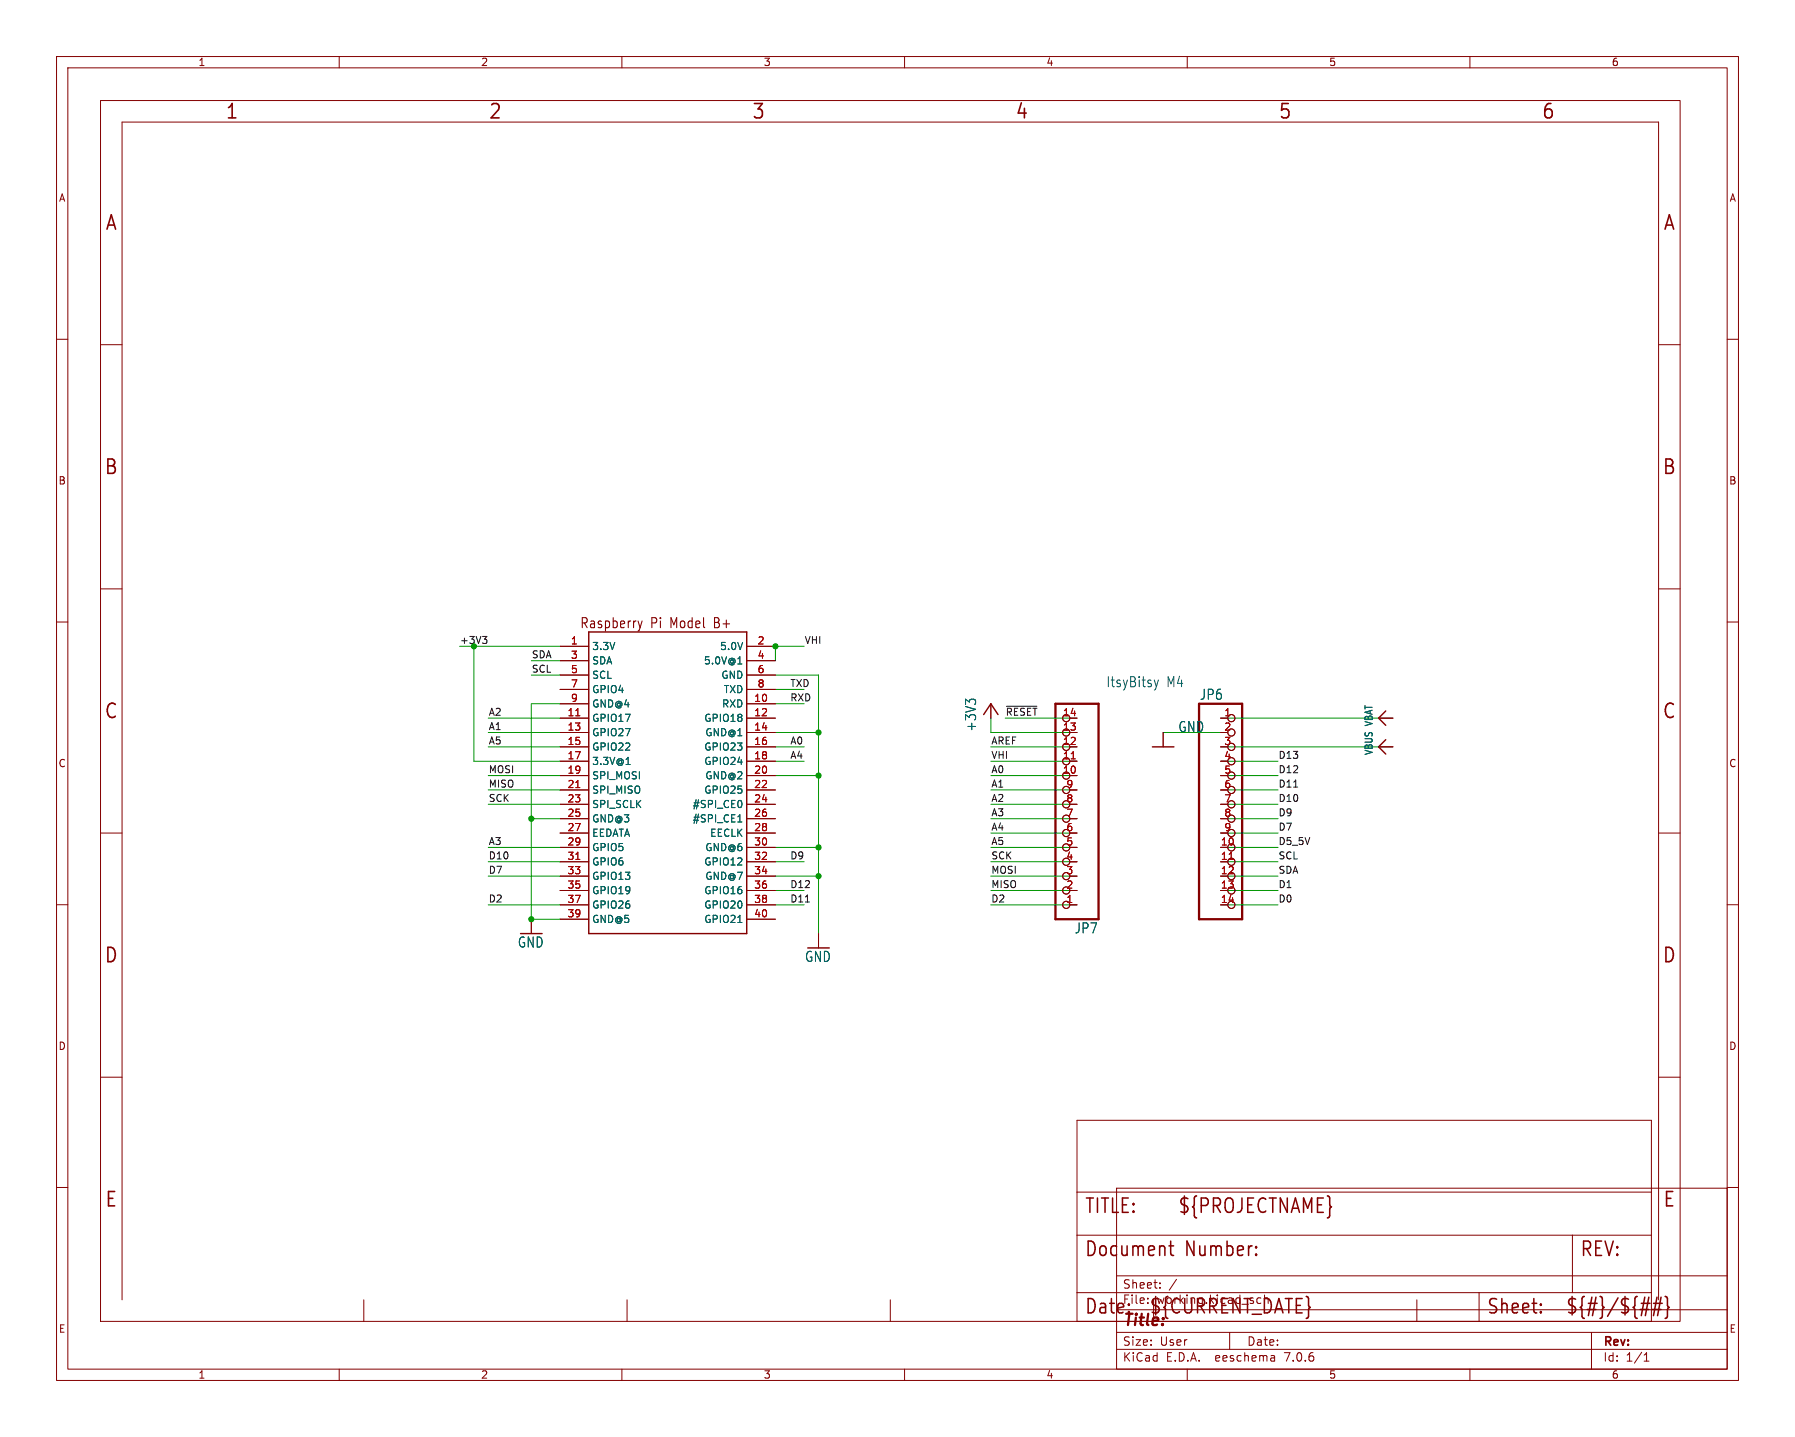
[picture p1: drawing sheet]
<svg xmlns="http://www.w3.org/2000/svg" width="317mm" height="254mm" viewBox="0 0 317 254" stroke-linecap="round" stroke-linejoin="round" font-family="sans-serif">
<g fill="none" stroke="#840000" stroke-width=".18">
<path d="M10 10h297.5v234.1h-297.5zM12 12h293.5v230.1h-293.5zM17.8 17.8h279.4v215.9h-279.4zM60 10v2M110 10v2M160 10v2M210 10v2M260 10v2M10 60h2M305.5 60h2M17.8 61h3.8M293.4 61h3.8"/>
<path d="M10 110h2M17.8 104.1h3.8M99.1 114.3h5M99.1 116.8h5M99.1 119.4h5M132.1 114.3h5.1M132.1 116.8h5.1M132.1 119.4h5.1M293.4 104.1h3.8M305.5 110h2M99.1 132.1h5M99.1 124.5h5"/>
<path d="M99.1 127h5M99.1 129.5h5M99.1 134.6h5M99.1 137.2h5M99.1 139.7h5M99.1 121.9h5M132.1 132.1h5.1M132.1 124.5h5.1M132.1 127h5.1M132.1 129.5h5.1M132.1 134.6h5.1M132.1 137.2h5.1"/>
<path d="M132.1 139.7h5.1M132.1 121.9h5.1M175.3 124.5v2.5M189.2 132.1h1.3M189.2 127h1.3M189.2 129.5h1.3M189.2 134.6h1.3M189.2 137.2h1.3M189.2 139.7h1.3M205.7 129.5v2.6M215.9 132.1h1.3M215.9 127h1.3"/>
<path d="M215.9 137.2h1.3M215.9 139.7h1.3M243.8 132.1h2.6M243.8 127h2.6M10 160h2M17.8 147.3h3.8M99.1 142.2h5M99.1 144.8h5M99.1 147.3h5M99.1 149.9h5M99.1 152.4h5M99.1 154.9h5"/>
<path d="M99.1 157.5h5M132.1 142.2h5.1M132.1 144.8h5.1M132.1 147.3h5.1M132.1 149.9h5.1M132.1 152.4h5.1M132.1 154.9h5.1M132.1 157.5h5.1M189.2 142.2h1.3M189.2 144.8h1.3M189.2 147.3h1.3M189.2 149.9h1.3"/>
<path d="M189.2 152.4h1.3M189.2 154.9h1.3M189.2 157.5h1.3M215.9 142.2h1.3M215.9 144.8h1.3M215.9 147.3h1.3M293.4 147.3h3.8M305.5 160h2M94 162.6v2.5M99.1 160h5M99.1 162.6h5M132.1 160h5.1"/>
<path d="M132.1 162.6h5.1M144.8 165.1v2.5M189.2 160h1.3M17.8 190.5h3.8M190.5 198.1h101.6v35.6h-101.6zM293.4 190.5h3.8M10 210h2M190.5 210.8h101.6M190.5 218.4h101.6M197.5 210.1h108v32h-108zM278.1 218.4v10.2M305.5 210h2"/>
<path d="M21.6 229.9v-208.3h271.8v208.3M64.3 229.9v3.8M110.9 229.9v3.8M157.5 229.9v3.8M190.5 228.6h101.6M197.5 238.6h108M197.5 235.6h108M197.5 231.6h108M197.5 225.6h108M205.2 227.7v.1M205.2 226.9v.1M208.1 226.2l-1.3 2"/>
<path d="M217.5 235.6v3M225.4 239.8l.1 .9M250.6 229.9v3.8M261.6 228.6v5.1M281.5 235.6v6.5M290.8 239.6l.4-.4v1.5M60 242.1v2M110 242.1v2M160 242.1v2M210 242.1v2M225.5 240.6l-.2 .1M225.5 240.1h-.2"/>
<path d="M260 242.1v2M290.8 240.7h.9"/>
<circle cx="188.6" cy="127" r=".63"/>
<circle cx="188.6" cy="137.2" r=".63"/>
<circle cx="188.6" cy="132.1" r=".63"/>
<circle cx="188.6" cy="134.6" r=".63"/>
<circle cx="188.6" cy="139.7" r=".63"/>
<circle cx="188.6" cy="129.5" r=".63"/>
<circle cx="217.8" cy="134.6" r=".63"/>
<circle cx="217.8" cy="129.5" r=".63"/>
<circle cx="217.8" cy="137.2" r=".63"/>
<circle cx="217.8" cy="139.7" r=".63"/>
<circle cx="217.8" cy="127" r=".63"/>
<circle cx="217.8" cy="132.1" r=".63"/>
<circle cx="188.6" cy="154.9" r=".63"/>
<circle cx="188.6" cy="142.2" r=".63"/>
<circle cx="188.6" cy="157.5" r=".63"/>
<circle cx="188.6" cy="149.9" r=".63"/>
<circle cx="188.6" cy="152.4" r=".63"/>
<circle cx="188.6" cy="147.3" r=".63"/>
<circle cx="188.6" cy="144.8" r=".63"/>
<circle cx="217.8" cy="142.2" r=".63"/>
<circle cx="217.8" cy="149.9" r=".63"/>
<circle cx="217.8" cy="157.5" r=".63"/>
<circle cx="217.8" cy="144.8" r=".63"/>
<circle cx="217.8" cy="147.3" r=".63"/>
<circle cx="217.8" cy="154.9" r=".63"/>
<circle cx="217.8" cy="152.4" r=".63"/>
<circle cx="188.6" cy="160" r=".63"/>
<circle cx="217.8" cy="160" r=".63"/>
</g>
<path d="M104.1 111.8h28v53.3h-28zM174 126.4l1.3-1.9 1.2 1.9M203.8 132.1h3.8M245.1 130.8l-1.3 1.3 1.3 1.2M245.1 125.7l-1.3 1.3 1.3 1.3" fill="none" stroke="#840000" stroke-width=".25"/>
<path d="M112.9 109.8l.3 1.2M113.2 111l-.2 .5M113.6 109.8l-.4 1.2" fill="none" stroke="#840000" stroke-width=".19"/>
<path d="M101.8 126.6h.8M101.8 139.3h.8M189.5 134.2h.7M101.8 152h.8M217.4 152h.7" fill="none" stroke="#a90000" stroke-width=".18"/>
<path d="M130.5 117.4h.7M110.7 135.2h.8M171.5 124.2l-.7-.5v.9M171.6 123.7h.8M130.5 145.4h.7M131.2 141.8v.8M130.5 163.1h.7" fill="none" stroke="#006464" stroke-width=".18"/>
<path d="M186.7 124.5h7.6v38.1h-7.6zM212.1 124.5h7.6v38.1h-7.6z" fill="none" stroke="#840000" stroke-width=".41"/>
<g fill="none" stroke="#840000" stroke-width=".27">
<path d="M207.1 219.5v2.2l.1 .2 .4 .1M206.8 220.3h.8M222.2 221.8l.1 .1-.1 .1M222.2 221.8l-.1 .1 .1 .1M222.2 220.4v.3M222.2 221.8v.2M222.2 220.4l.1 .2-.1 .1M222.2 220.4l-.1 .2 .1 .1M272.5 231.9l.1 .2-.1 .1M272.5 230.6l.1 .1-.1 .2M290.1 231.6h1.5M290.3 230.5h1.6"/>
<path d="M291.6 229.4l-.6 3.3M292.3 231.6h1.5M292.5 230.5h1.5M293.1 229.4l-.6 3.3M293.8 229.4l-.6 3.3M294.5 229.3l.3 .1 .1 .2v1.3l.3 .3-.3 .4v1.2l-.1 .2-.3 .1"/>
</g>
<path d="M85.4 112.6h.7l-.4 .4M85.9 113l.2 .3v.3l-.2 .2M178 124.9h5.4M228.8 139.2h.7M142.5 159.5h.7" fill="none" stroke="#0f0f0f" stroke-width=".18"/>
<path d="M204.2 120.3l.3 1.1M204.5 121.4l-.1 .5-.2 .1M204.9 120.3l-.4 1.1" fill="none" stroke="#0000c2" stroke-width=".18"/>
<g fill="none" stroke="#009600" stroke-width=".18">
<path d="M94 119.4h5.1M94 116.8h5.1M99.1 114.3h-15.3v20.3h15.3M137.2 119.4h7.6v45.7M142.2 114.3h-5v2.5M86.4 132.1h12.7M86.4 139.7h12.7M86.4 127h12.7M86.4 137.2h12.7M86.4 129.5h12.7M99.1 124.5h-5.1v38.1h5.1M137.2 134.6h5"/>
<path d="M137.2 132.1h5M137.2 137.2h7.6M137.2 129.5h7.6M137.2 121.9h5M137.2 124.5h5M175.3 134.6h15.2M175.3 132.1h15.2M175.3 139.7h15.2M175.3 137.2h15.2M175.3 127v2.5h15.2M177.8 127h12.7M205.7 129.5h10.2"/>
<path d="M215.9 134.6h10.2M215.9 132.1h30.5M215.9 139.7h10.2M215.9 127h30.5M215.9 137.2h10.2M86.4 154.9h12.7M86.4 152.4h12.7M86.4 149.9h12.7M86.4 142.2h12.7M94 144.8h5.1M137.2 154.9h7.6M137.2 152.4h5"/>
<path d="M137.2 157.5h5M137.2 149.9h7.6M175.3 154.9h15.2M175.3 152.4h15.2M175.3 157.5h15.2M175.3 149.9h15.2M175.3 147.3h15.2M175.3 142.2h15.2M175.3 144.8h15.2M215.9 154.9h10.2M215.9 152.4h10.2M215.9 157.5h10.2"/>
<path d="M215.9 149.9h10.2M215.9 147.3h10.2M215.9 142.2h10.2M215.9 144.8h10.2M86.4 160h12.7M137.2 160h5M175.3 160h15.2M215.9 160h10.2"/>
</g>
<g fill="#009600" stroke="#009600" stroke-width=".18">
<circle cx="94" cy="162.6" r=".46"/>
<circle cx="83.8" cy="114.3" r=".46"/>
<circle cx="94" cy="144.8" r=".46"/>
<circle cx="137.2" cy="114.3" r=".46"/>
<circle cx="144.8" cy="137.2" r=".46"/>
<circle cx="144.8" cy="149.9" r=".46"/>
<circle cx="144.8" cy="129.5" r=".46"/>
<circle cx="144.8" cy="154.9" r=".46"/>
</g>
<g font-size="3.5" fill="#840000">
<text x="39.8" y="21.4">1</text>
<text x="86.3" y="21.4">2</text>
<text x="132.9" y="21.4">3</text>
<text x="179.5" y="21.4">4</text>
<text x="226" y="21.4">5</text>
<text x="272.6" y="21.4">6</text>
<text x="18.5" y="41.1">A</text>
<text x="294.1" y="41.1">A</text>
<text x="18.3" y="84.2">B</text>
<text x="293.9" y="84.2">B</text>
<text x="18.3" y="127.4">C</text>
<text x="293.9" y="127.4">C</text>
<text x="18.3" y="170.6">D</text>
<text x="293.9" y="170.6">D</text>
<text x="18.5" y="213.8">E</text>
<text x="191.8" y="214.9">TITLE:</text>
<text x="208.3" y="214.9">${PROJECTNAME}</text>
<text x="294" y="213.8">E</text>
<text x="191.8" y="222.5">Document</text>
<text x="209.6" y="222.5">Number:</text>
<text x="279.4" y="222.5">REV:</text>
<text x="191.8" y="232.7">Date:</text>
<text x="203.2" y="232.7">${CURRENT_DATE}</text>
<text x="262.9" y="232.7">Sheet:</text>
<text x="276.9" y="232.7">${#}/${##}</text>
</g>
<text font-size="2.8" fill="#840000" x="198.5" y="235">Title:</text>
<g font-size="2.5" fill="#840000">
<text x="102.5" y="111.4">Raspberry</text>
<text x="115.1" y="111.4">Pi</text>
<text x="118.7" y="111.4">Model</text>
<text x="126.7" y="111.4">B+</text>
</g>
<g font-size="2.5" fill="#0000c2">
<text x="195.6" y="121.7">ItsyBitsy</text>
<text x="206.3" y="121.7">M4</text>
</g>
<g font-size="2.5" fill="#006464">
<text x="212.1" y="124">JP6</text>
<text x="172.9" y="129.5" transform="rotate(-90 172.9 129.5)">+3V3</text>
<text x="208.3" y="129.7">GND</text>
<text x="91.5" y="167.8">GND</text>
<text x="190" y="165.3">JP7</text>
<text x="142.3" y="170.3">GND</text>
</g>
<g font-size="2.1" fill="#840000">
<text x="198.5" y="230.8">File:</text>
<text x="198.5" y="228.1">Sheet:</text>
<text x="204.6" y="230.8">working.kicad_sch</text>
<text x="198.5" y="238.2">Size:</text>
<text x="205.2" y="238.2">User</text>
<text x="220.5" y="238.2">Date:</text>
<text x="283.5" y="238.4">Rev:</text>
<text x="198.5" y="241">KiCad</text>
<text x="206.2" y="241">E.D.A.</text>
<text x="215.1" y="241">eeschema</text>
<text x="227.5" y="241">7.0.6</text>
<text x="283.5" y="241">Id:</text>
<text x="287.6" y="241">1/1</text>
</g>
<g font-size="1.8" fill="#840000">
<text x="35" y="11.9">1</text>
<text x="85" y="11.9">2</text>
<text x="135" y="11.9">3</text>
<text x="185" y="11.9">4</text>
<text x="235" y="11.9">5</text>
<text x="285" y="11.9">6</text>
<text x="10.3" y="35.9">A</text>
<text x="305.8" y="35.9">A</text>
<text x="10.3" y="85.9">B</text>
<text x="305.8" y="85.9">B</text>
<text x="10.3" y="135.9">C</text>
<text x="305.8" y="135.9">C</text>
<text x="10.3" y="185.9">D</text>
<text x="305.8" y="185.9">D</text>
<text x="10.3" y="235.9">E</text>
<text x="305.8" y="235.9">E</text>
<text x="35" y="244">1</text>
<text x="85" y="244">2</text>
<text x="135" y="244">3</text>
<text x="185" y="244">4</text>
<text x="235" y="244">5</text>
<text x="285" y="244">6</text>
</g>
<g font-size="1.8" fill="#a90000">
<text x="100.9" y="114">1</text>
<text x="100.9" y="116.6">3</text>
<text x="100.9" y="119.1">5</text>
<text x="133.9" y="114">2</text>
<text x="133.9" y="116.6">4</text>
<text x="133.9" y="119.1">6</text>
<text x="100.9" y="121.7">7</text>
<text x="100.9" y="124.2">9</text>
<text x="133.3" y="124.2">10</text>
<text x="133.9" y="121.7">8</text>
<text x="100.3" y="126.7">11</text>
<text x="100.3" y="129.3">13</text>
<text x="100.3" y="131.8">15</text>
<text x="133.3" y="126.7">12</text>
<text x="133.3" y="129.3">14</text>
<text x="133.3" y="131.8">16</text>
<text x="187.9" y="131.8">12</text>
<text x="187.9" y="129.3">13</text>
<text x="187.9" y="126.7">14</text>
<text x="216.5" y="126.7">1</text>
<text x="216.5" y="129.3">2</text>
<text x="216.5" y="131.8">3</text>
<text x="100.3" y="134.4">17</text>
<text x="100.3" y="136.9">19</text>
<text x="133.3" y="134.4">18</text>
<text x="133.3" y="136.9">20</text>
<text x="187.9" y="136.9">10</text>
<text x="187.9" y="134.4">11</text>
<text x="216.5" y="134.4">4</text>
<text x="216.5" y="136.9">5</text>
<text x="100.3" y="139.4">21</text>
<text x="100.3" y="142">23</text>
<text x="133.3" y="139.4">22</text>
<text x="133.3" y="142">24</text>
<text x="188.5" y="142">8</text>
<text x="188.5" y="139.4">9</text>
<text x="216.5" y="139.4">6</text>
<text x="216.5" y="142">7</text>
<text x="100.3" y="144.5">25</text>
<text x="100.3" y="147.1">27</text>
<text x="100.3" y="149.6">29</text>
<text x="133.3" y="144.5">26</text>
<text x="133.3" y="147.1">28</text>
<text x="133.3" y="149.6">30</text>
<text x="188.5" y="149.6">5</text>
<text x="188.5" y="147.1">6</text>
<text x="188.5" y="144.5">7</text>
<text x="215.9" y="149.6">10</text>
<text x="216.5" y="144.5">8</text>
<text x="216.5" y="147.1">9</text>
<text x="100.3" y="152.1">31</text>
<text x="100.3" y="154.7">33</text>
<text x="133.3" y="152.1">32</text>
<text x="133.3" y="154.7">34</text>
<text x="188.5" y="154.7">3</text>
<text x="188.5" y="152.1">4</text>
<text x="215.9" y="152.1">11</text>
<text x="215.9" y="154.7">12</text>
<text x="100.3" y="157.2">35</text>
<text x="100.3" y="159.8">37</text>
<text x="133.3" y="157.2">36</text>
<text x="133.3" y="159.8">38</text>
<text x="188.5" y="159.8">1</text>
<text x="188.5" y="157.2">2</text>
<text x="215.9" y="157.2">13</text>
<text x="215.9" y="159.8">14</text>
<text x="100.3" y="162.3">39</text>
<text x="133.3" y="162.3">40</text>
</g>
<g font-size="1.8" fill="#006464">
<text x="104.6" y="115.2">3.3V</text>
<text x="104.6" y="117.7">SDA</text>
<text x="124.4" y="117.7">5.0V@1</text>
<text x="127.3" y="115.2">5.0V</text>
<text x="104.6" y="120.2">SCL</text>
<text x="104.6" y="122.8">GPIO4</text>
<text x="104.6" y="125.3">GND@4</text>
<text x="127.5" y="120.2">GND</text>
<text x="127.6" y="125.3">RXD</text>
<text x="127.9" y="122.8">TXD</text>
<text x="104.6" y="127.9">GPIO17</text>
<text x="104.6" y="130.4">GPIO27</text>
<text x="124.5" y="127.9">GPIO18</text>
<text x="124.7" y="130.4">GND@1</text>
<text x="104.6" y="132.9">GPIO22</text>
<text x="104.6" y="135.5">3.3V@1</text>
<text x="124.5" y="132.9">GPIO23</text>
<text x="124.5" y="135.5">GPIO24</text>
<text x="243" y="133.6" transform="rotate(-90 243 133.6)">VBUS VBAT</text>
<text x="104.6" y="138">SPI_MOSI</text>
<text x="104.6" y="140.6">SPI_MISO</text>
<text x="104.6" y="143.1">SPI_SCLK</text>
<text x="122.4" y="143.1">#SPI_CE0</text>
<text x="124.5" y="140.6">GPIO25</text>
<text x="124.7" y="138">GND@2</text>
<text x="104.6" y="145.6">GND@3</text>
<text x="104.6" y="148.2">EEDATA</text>
<text x="122.4" y="145.6">#SPI_CE1</text>
<text x="125.5" y="148.2">EECLK</text>
<text x="104.6" y="150.7">GPIO5</text>
<text x="104.6" y="153.3">GPIO6</text>
<text x="104.6" y="155.8">GPIO13</text>
<text x="124.5" y="153.3">GPIO12</text>
<text x="124.7" y="150.7">GND@6</text>
<text x="124.7" y="155.8">GND@7</text>
<text x="104.6" y="158.3">GPIO19</text>
<text x="104.6" y="160.9">GPIO26</text>
<text x="124.5" y="158.3">GPIO16</text>
<text x="124.5" y="160.9">GPIO20</text>
<text x="104.6" y="163.4">GND@5</text>
<text x="124.5" y="163.4">GPIO21</text>
</g>
<text font-size="1.7" fill="#009600" x="81.3" y="114">+3V3</text>
<g font-size="1.7" fill="#0f0f0f">
<text x="142.2" y="114">VHI</text>
<text x="94" y="116.5">SDA</text>
<text x="94" y="119">SCL</text>
<text x="139.7" y="124.1">RXD</text>
<text x="139.7" y="121.6">TXD</text>
<text x="86.4" y="129.2">A1</text>
<text x="86.4" y="131.7">A5</text>
<text x="86.4" y="126.7">A2</text>
<text x="139.7" y="131.7">A0</text>
<text x="175.3" y="131.7">AREF</text>
<text x="177.8" y="126.7">~{RESET}</text>
<text x="86.4" y="136.8">MOSI</text>
<text x="139.7" y="134.3">A4</text>
<text x="175.3" y="136.8">A0</text>
<text x="175.3" y="134.3">VHI</text>
<text x="226.1" y="134.3">D13</text>
<text x="226.1" y="136.8">D12</text>
<text x="86.4" y="141.9">SCK</text>
<text x="86.4" y="139.4">MISO</text>
<text x="175.3" y="141.9">A2</text>
<text x="175.3" y="139.4">A1</text>
<text x="226.1" y="141.9">D10</text>
<text x="226.1" y="139.4">D11</text>
<text x="86.4" y="149.5">A3</text>
<text x="175.3" y="144.4">A3</text>
<text x="175.3" y="147">A4</text>
<text x="175.3" y="149.5">A5</text>
<text x="226.1" y="147">D7</text>
<text x="226.1" y="149.5">D5_5V</text>
<text x="226.1" y="144.4">D9</text>
<text x="86.4" y="152.1">D10</text>
<text x="86.4" y="154.6">D7</text>
<text x="139.7" y="152.1">D9</text>
<text x="175.3" y="154.6">MOSI</text>
<text x="175.3" y="152.1">SCK</text>
<text x="226.1" y="152.1">SCL</text>
<text x="226.1" y="154.6">SDA</text>
<text x="86.4" y="159.7">D2</text>
<text x="139.7" y="159.7">D11</text>
<text x="139.7" y="157.1">D12</text>
<text x="175.3" y="157.1">MISO</text>
<text x="175.3" y="159.7">D2</text>
<text x="226.1" y="159.7">D0</text>
<text x="226.1" y="157.1">D1</text>
</g>
</svg>
